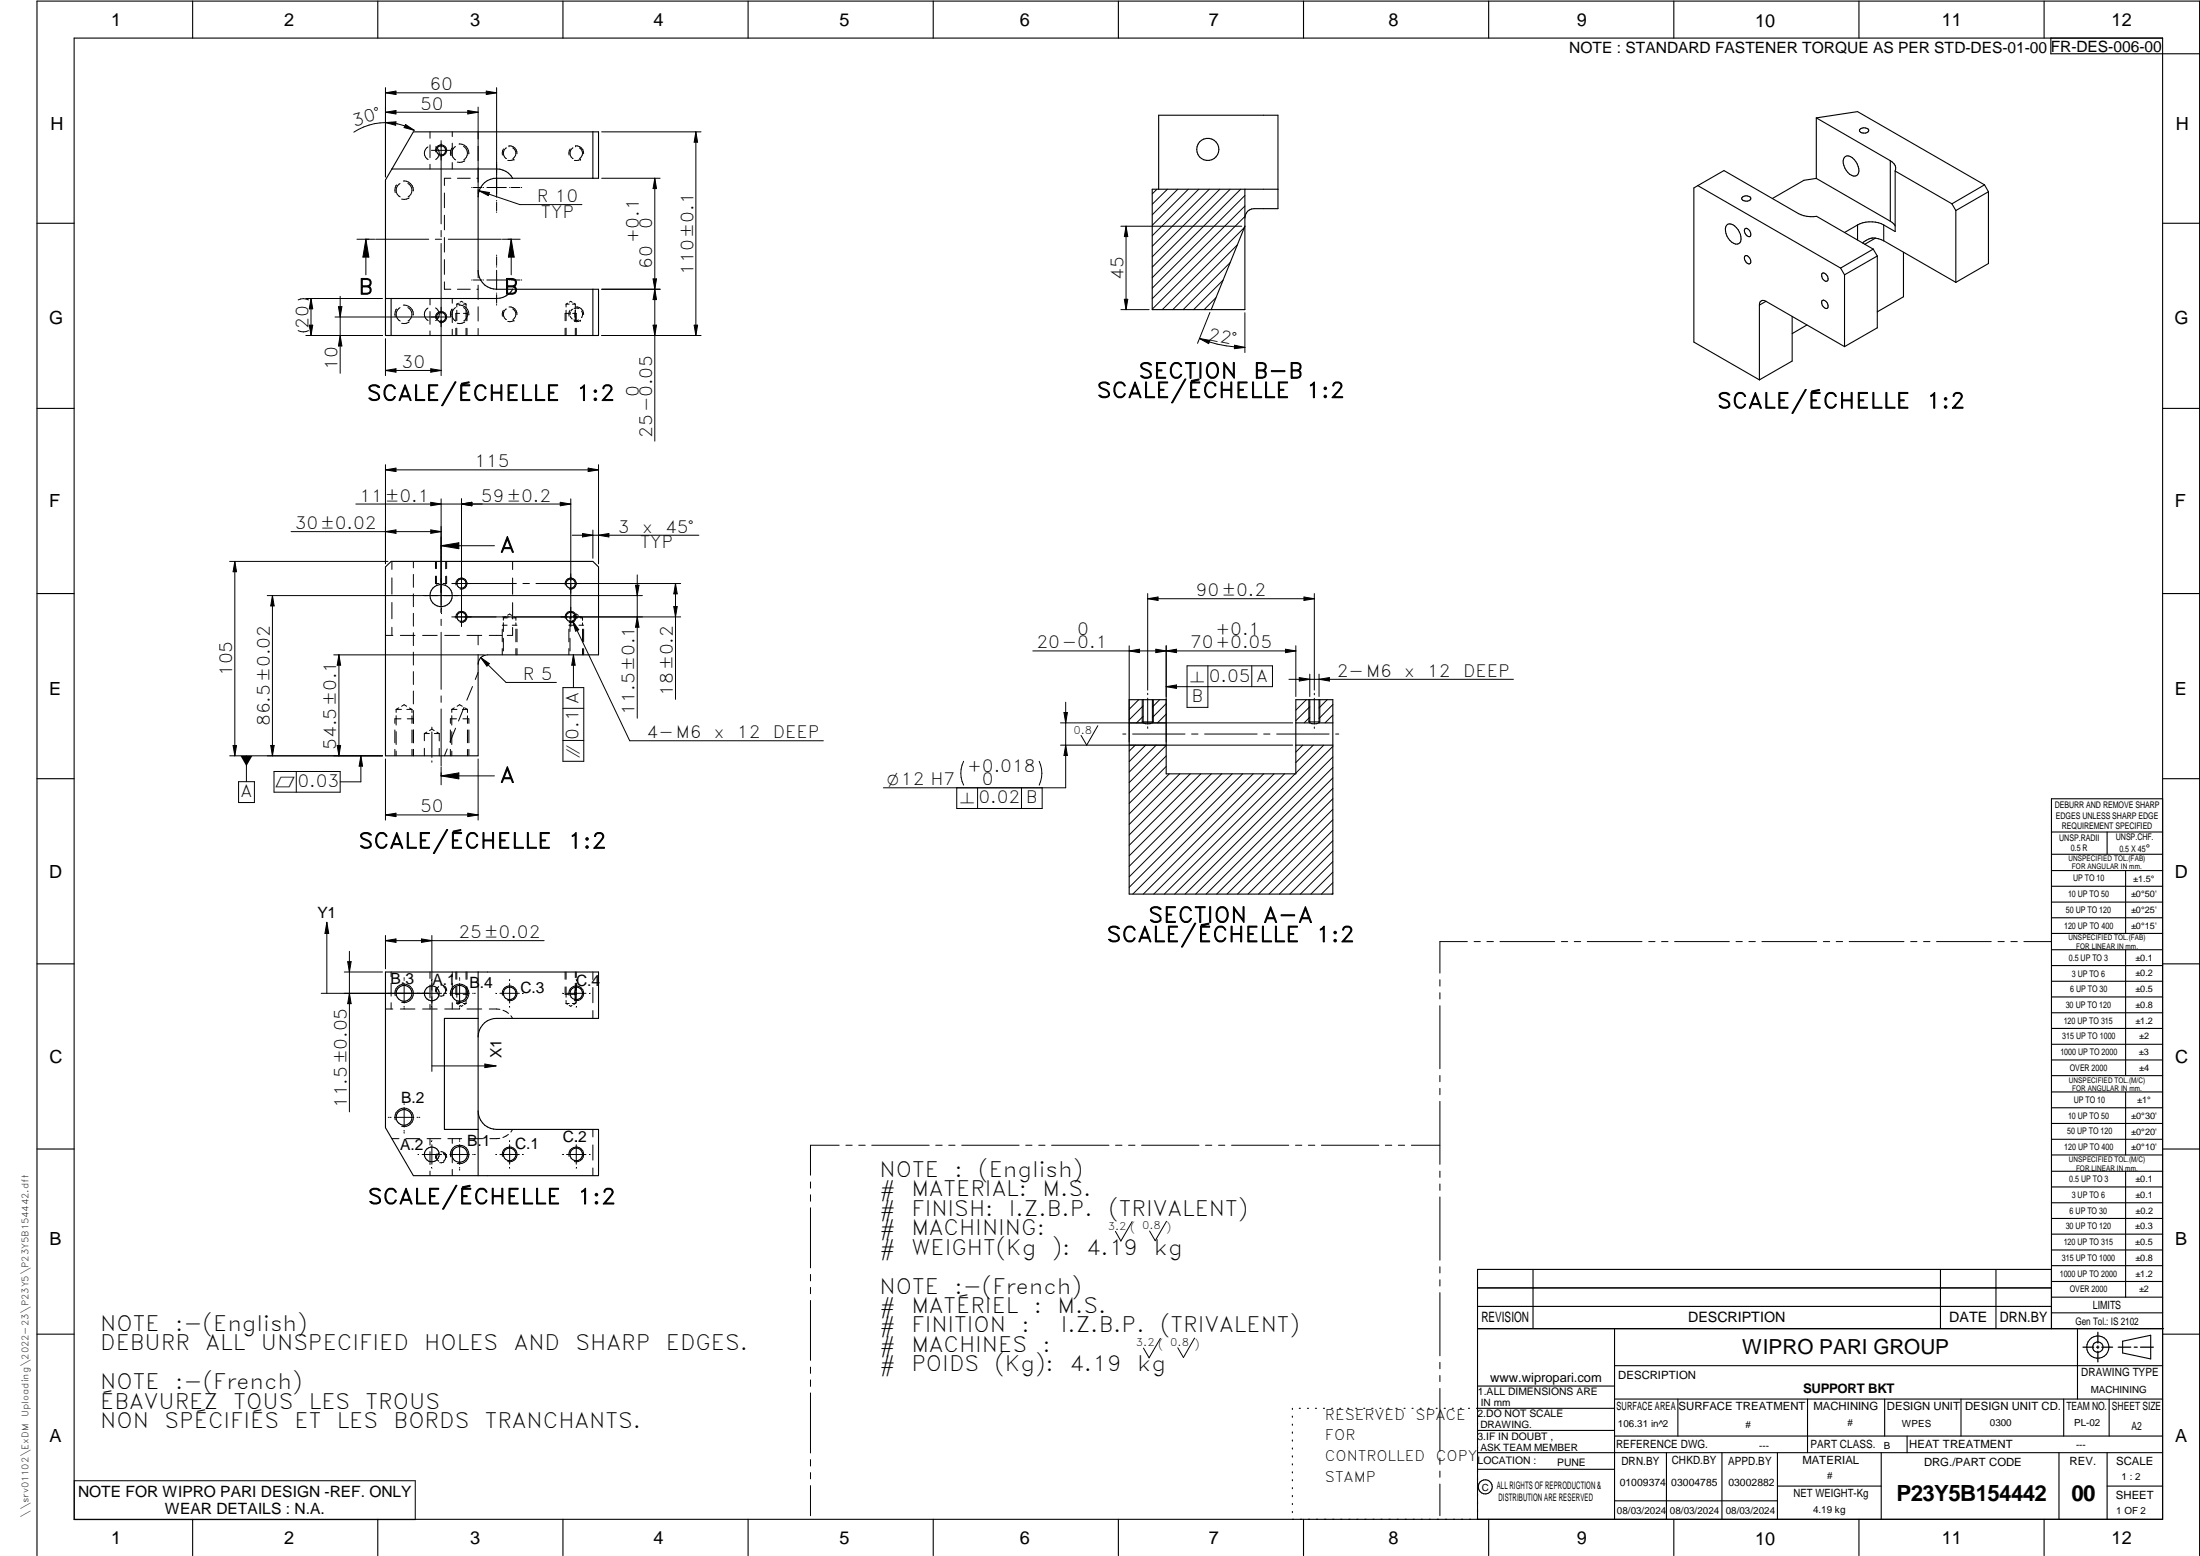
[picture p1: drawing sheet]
<svg xmlns="http://www.w3.org/2000/svg" width="594mm" height="420mm" viewBox="0 0 594 420" stroke-linecap="round" stroke-linejoin="round" font-family="sans-serif">
<g fill="none" stroke="#000" stroke-width=".3">
<path d="M20 10.3h564v400h-564zM52 .3v10M102 .3v10M152 .3v10M202 .3v10M252 .3v10M302 .3v10M352 .3v10M402 .3v10M452 .3v10M502 .3v10M552 .3v10"/>
<path d="M553.8 10.3v4.2h40.3M111.6 35.6h50v12.5h-27.5a4.9 4.9 0 0 0-5 5v20a5 5 0 0 0 5 5h27.5v12.5h-57.5v-42zM160.1 35.6v12.5M490.5 31.8l19.9 11.6M490.5 31.8v16.4M490.5 31.8l11.1-1.7 34.3 19.8M502.2 35l.2-.2a1.66 1.66 0 0 1 2.2 .3 1.35 1.35 0 0 1-1.2 .9 1.35 1.35 0 0 1-1.3-.8zM105.8 45.6h28.3a4.8 4.8 0 0 1 4.3 2.5M312.9 51.1v-20h32.2v25.2h-6.4a2.46 2.46 0 0 0-2.5 2.5M336.2 51.1v32.5h-25.1v-32.5h34M458.5 50.1l-1.1 .7v41.6l17.7 10.2M458.5 50.1l7-4 20.2 11.6 2.2 .7h2.7l15.2 8.9"/>
<path d="M458.5 50.1l38.5 22.3M470.4 53.3a1.6 1.6 0 0 1 2.4 .2 1.32 1.32 0 0 1-1.2 .9 1.32 1.32 0 0 1-1.3-.8zM490.5 48.2l19.9 11.5M490.5 48.2l-3.4 .5-8.5 4.9M498 42.5a1.75 1.75 0 0 1 2.7 .6 3.1 3.1 0 0 1 .6 4.3 2.75 2.75 0 0 1-3.1-2 3 3 0 0 1-.2-2.9zM510.4 43.4v16.3M510.4 43.4a2.18 2.18 0 0 1 1.4 2.8M510.4 59.7l1.4 1.3M511.8 46.2v16.3l-3.1-1.8M511.8 46.2l15.3 8.8M527.1 55l1 1.9M528.1 56.9v19.3"/>
<path d="M535.9 49.9l1 1.9M535.9 49.9l-8.8 5.1M536.9 51.8v19.4l-8.8 5M536.9 51.8l-8.8 5.1M10 60.3h10M138.4 78.1a5 5 0 0 1-4.3 2.5h-30M160.1 78.1v12.5M336.2 61.1l-9.1 22.5M466.5 60.6a3.2 3.2 0 0 1 3.5 2.7 2.22 2.22 0 0 1-.5 2.5 2.75 2.75 0 0 1-3.2-2l-.2-.7a2.3 2.3 0 0 1 .4-2.5zM471.1 61.9l.2-.2a1.37 1.37 0 0 1 1.3 .8 1.37 1.37 0 0 1-.2 1.4 1.64 1.64 0 0 1-1.3-2zM471.3 69a1.51 1.51 0 0 1 1.3 2.1 1.28 1.28 0 0 1-1.6-1.5zM491.9 74l.3-.3a1.51 1.51 0 0 1 1.3 2.1 1.28 1.28 0 0 1-1.6-1.5z"/>
<path d="M497 72.4l1.1 1.8M498.1 74.2v19.4M501.6 60.7l-3.5 2.1M501.6 60.7v4.1M505.8 67.3l-8.8 5.1M505.8 67.3l1.1 1.8M506.4 64.3l-2.9 1.7M506.4 64.3l2.3 .7M506.4 64.3l-1.7 .2-1.7 1.1M506.9 69.1v19.4l-8.8 5.1M506.9 69.1l-8.8 5.1M508.7 60.7a7.7 7.7 0 0 0-7.1 0"/>
<path d="M508.7 65l19.4 11.2M508.7 60.7v4.3M514 68.1v12l-7.1 4.1M584 60.3h10M105.6 80.6v10M475.1 82.4v20.2M476.9 81.4a1.08 1.08 0 0 0-1.3-.2 1.08 1.08 0 0 0-.5 1.2M476.9 81.4l21.2 12.2M476.9 81.4l-1.8 1M483.9 85.4v12.1l-8.8 5.1M487.9 87.8l-4 2.3M491.9 81.3l.3-.2a1.48 1.48 0 0 1 1.3 2.1 1.45 1.45 0 0 1-1.6-1.9z"/>
<path d="M10 110.3h10M584 110.3h10M104.1 153.1l1.5-1.5h54.5l1.5 1.5v23.7h-30a2.46 2.46 0 0 0-2.5 2.5v24.8h-25zM10 160.3h10M584 160.3h10M304.9 195.2h3.8M304.9 188.9h10v20.1h35v-20.1h10v52.5h-55zM308.4 194.9h3M308.7 195.2a3.2 3.2 0 0 0 2.5 0M308.7 188.9v6.3M311.2 195.2h3.7M311.2 188.9v6.3"/>
<path d="M349.9 195.2h3.8M353.4 194.9h3M353.7 188.9v6.3M353.7 195.2a3.2 3.2 0 0 0 2.5 0M356.2 188.9v6.3M356.2 195.2h3.7M10 210.3h10M304.9 201.2h10M349.9 201.2h10M584 215.7h-30v143.1M584 210.3h10M554 224.7h30"/>
<path d="M554 230.7h30M554 235.1h30M554 239.3h30M569 224.7v6M574 235.1v17M554 243.6h30M554 247.8h30M554 252.1h30M554 256.5h30M574 256.5v33.9M10 260.3h10M129.1 280a5 5 0 0 1 5-5h27.5v-12.5h-57.5v42l7.5 13h50v-12.5h-27.5a4.9 4.9 0 0 1-5-5"/>
<path d="M129.1 262.5v55M129.1 275h-9.1v30h9.1M155.3 266.5v3.4M554 260.7h30M554 265h30M554 269.2h30M554 273.5h30M554 277.7h30M584 260.3h10M554 282h30M554 286.2h30M554 290.4h30"/>
<path d="M554 294.9h30M554 299.1h30M574 294.9v17M10 310.3h10M554 303.4h30M554 307.6h30M554 311.9h30M554 316.3h30M574 316.3v34M584 310.3h10M554 320.5h30M554 324.8h30"/>
<path d="M554 329h30M554 333.2h30M554 337.5h30M399 358.8h185.2M399 352.8h155M399 347.8h155M414 342.8v16M436 358.8v51.5M524 342.8v16M539 342.8v16M554 341.8h30M554 346h30"/>
<path d="M554 350.3h30M554 354.5h30M554 342.8h-155v67.5M561 358.8v19M10 360.3h10M399 374.3h37M436 377.8h148M453.1 377.8v10M488.1 377.8v14.5M508.9 377.8v10M529.5 377.8v10M557.3 377.8v10"/>
<path d="M569.5 377.8v10M573.2 362.2l7.6-1.6v6.3l-7.6-1.6zM584 368.8h-148M584 360.3h10M349 380.3v.3M349 382.4v.3M349 384.6v.3M349 386.7v.3M349 388.8v.3M349 391v.3M349 393.1v.3M349 395.3v.3"/>
<path d="M349 397.4v.3M349 399.5v.3M350.9 380.3h.2M353.1 380.3h.2M355.2 380.3h.3M357.4 380.3h.3M359.6 380.3h.3M361.7 380.3h.3M363.9 380.3h.3M366.1 380.3h.3M368.3 380.3h.2M370.4 380.3h.3"/>
<path d="M372.6 380.3h.3M374.8 380.3h.3M376.9 380.3h.4M379.1 380.3h.3M381.3 380.3h.3M383.4 380.3h.4M385.6 380.3h.3M387.8 380.3h.3M390 380.3h.3M392.2 380.3h.3M394.3 380.3h.3M396.5 380.3h.3"/>
<path d="M398.7 380.3h37.3M399 396.7h37M399 392.3h185M399 386.2h37M436 387.8h148M450 392.3v18M465 392.3v18M480 392.3v18M508 392.3v18M515 387.8v4.5M556 392.3v18M569 392.3v18"/>
<path d="M52 410.3v9.7M102 410.3v9.7M152 410.3v9.7M202 410.3v9.7M252 410.3v9.7M302 410.3v9.7M349 401.7v.3M349 403.8v.4M349 406v.3M349 408.1v.3M352 410.3v9.7M402 410.3v9.7"/>
<path d="M436 405.3h44M452 410.3v9.7M480 401.3h28M502 410.3v9.7M552 410.3v9.7M569 401.3h15M10 420v-419.7h584v419.7"/>
<circle cx="119.1" cy="40.6" r="1.25"/>
<circle cx="326.1" cy="40.3" r="2.99"/>
<circle cx="119.1" cy="85.6" r="1.25"/>
<circle cx="124.6" cy="157.6" r="1.26"/>
<circle cx="154.1" cy="157.6" r="1.25"/>
<circle cx="119.1" cy="160.8" r="2.99"/>
<circle cx="124.6" cy="166.6" r="1.25"/>
<circle cx="154.1" cy="166.6" r="1.25"/>
<circle cx="109.1" cy="268.2" r="2.13"/>
<circle cx="116.6" cy="268.2" r="2"/>
<circle cx="124.1" cy="268.2" r="2.13"/>
<circle cx="137.6" cy="268.2" r="1.7"/>
<circle cx="155.6" cy="268.2" r="1.69"/>
<circle cx="109.1" cy="301.7" r="2.13"/>
<circle cx="116.6" cy="311.7" r="2"/>
<circle cx="124.1" cy="311.7" r="2.12"/>
<circle cx="137.6" cy="311.7" r="1.71"/>
<circle cx="155.6" cy="311.7" r="1.7"/>
<circle cx="566.5" cy="363.7" r="1.39"/>
<circle cx="566.5" cy="363.8" r="3"/>
<circle cx="401.1" cy="401.5" r="1.9"/>
</g>
<g fill="none" stroke="#000" stroke-width=".27">
<path d="M104.1 33.1l2.8-.2-.1 .9zM104.1 33.1a15.3 15.3 0 0 1 7.7 2.1M104.1 23.7v24.1M104.1 33.1a16 16 0 0 0-8.6 2.6M104.1 30.3h25M104.1 25.1h30M104.1 25.1l2.8-.5v.9zM104.1 30.3l2.8-.5v1zM109.5 33.6l2.3 1.6-2.7-.7zM115.6 39.7a1.98 1.98 0 0 0 0 3.4M116.1 35.6v1.7M116.1 39.1v3.5"/>
<path d="M117.6 39.7a1.94 1.94 0 0 1 0 3.4M119.1 38v22.5M122.1 40a2.31 2.31 0 0 0-.4 2M122.1 35.6v1.3M122.1 38.7v3.4M123 39.6a2.08 2.08 0 0 0 .1 3.6M123.9 38.9a2.37 2.37 0 0 1 2.7 2.7M125.2 39.5a2.12 2.12 0 0 1 0 3.7M126.3 29.8l2.8 .5-2.8 .5zM129.1 28.9v24.2M131.3 24.6l2.8 .5-2.8 .4zM134.1 23.7v29.6"/>
<path d="M136.7 39.9a1.71 1.71 0 0 0 .1 2.9M137.4 39.4a2.04 2.04 0 0 1 2.2 2.1M137.4 39.4h.1M138.5 39.9a1.67 1.67 0 0 1 0 2.9M154.7 39.9a1.71 1.71 0 0 0 .1 2.9M155.4 39.4a2.04 2.04 0 0 1 2.2 2.1M155.4 39.4h.1M156.5 39.9a1.67 1.67 0 0 1 0 2.9M162.5 35.6h26.8M187.9 35.6l.5 2.8h-1zM187.9 35.6v55M107.1 50a2.36 2.36 0 0 0-.4 2"/>
<path d="M108 49.6a2.04 2.04 0 0 0 .1 3.6M108.9 48.9a2.48 2.48 0 0 1 2.7 2.7M110.1 49.5a2.07 2.07 0 0 1 .1 3.7M110.5 53.4a2.42 2.42 0 0 1-2 .4M116.1 44.4v1.2M116.5 40.6h5.2M117.7 41a1.51 1.51 0 0 1 1.3-1.9 1.51 1.51 0 0 1 1.6 1.7 1.51 1.51 0 0 1-1.9 1.3M120 52.1v4M120 58.1v4M121.7 48.1h-1.7v2M122.1 43.9v1.7M123.5 48.1h3.5"/>
<path d="M125.5 43.4a2.54 2.54 0 0 1-2 .4M127.4 50.6h.1M127.8 50.6h2.4M128.8 48.1h.3M129.4 51.5l11 3.7h16.7M129.4 51.5l2.8 .5-.3 .8zM130.5 50.6h.1M131.5 50.6h5.2M134.1 54.1v.1M134.1 54.6v2.3M134.1 57.2v.2M136 40.2l-.3 .5v1.2"/>
<path d="M137.6 50.6h.1M138 50.6h2.4M138.8 43l-.5 .3h-1.2M138.8 43h.1M140.7 50.6h.2M154 40.2l-.3 .5v1.2M156.8 43l-.6 .3h-1.1M156.8 43h.1M162.5 48.1h15.8M176.8 48.1l.5 2.8h-.9zM176.8 48.1v71M312.4 51.1l-1.3 1.3"/>
<path d="M315.2 51.1l-4.1 4.1M318 51.1l-6.9 6.9M320.9 51.1l-9.8 9.7M323.7 51.1l-12.6 12.6M326.6 51.1l-15.5 15.4M329.4 51.1l-18.3 18.2M332.2 51.1l-21.1 21M335 51.1l-23.9 23.9M336.2 52.8l-25.1 25M336.2 55.6l-25.1 25M336.2 58.5l-25.1 25M96.4 64.6h4.8"/>
<path d="M98.8 64.6l.8 4.8h-1.6zM98.8 64.6v9.6M101.4 64.6h14.4M117.6 64.6h1.6M119.1 62.2v1.8M119.1 65.7v35.7M120 76.1v2h1.7M120 64.1v4M120 70.1v4M121.1 64.6h14.3M123.5 78.1h3.5M127.4 75.6h.1"/>
<path d="M127.8 75.6h2.4M128.8 78.1h.3M129.1 73.1v1.9M129.1 77v3.9M130.5 75.6h.1M131.5 75.6h5.2M134.1 68.9v.1M134.1 69.3v2.4M134.1 72v.1M134.1 73v5.2M134.1 79.1v.1M134.1 79.5v2.4"/>
<path d="M135.7 64.6h4.8M137.6 75.6h.1M138 75.6h2.4M138 64.6l.8 4.8h-1.5zM138 64.6v9.6M140.7 75.6h.2M162.5 78.1h15.8M176.4 75.3h.9l-.9 5.6h.9zM302.7 61.1h32.6M304.1 61.1l.4 2.8h-.9zM304.1 61.1v22.5M330.3 75.6l-8 8"/>
<path d="M332.2 70.9l-12.7 12.7M334.1 66.2l-17.4 17.4M336 61.4l-22.1 22.2M82.6 90.6h20.7M82.6 80.6h20.7M83.3 89.3a3.1 3.1 0 0 1-2.8 0M83.3 81a3.1 3.1 0 0 0-2.8 0M83.5 87.8h.9l-.4 2.8zM84 80.6l.4 2.8h-.9zM84 80.6v10M90.5 85.6h31.2M91.4 82.8h.9l-.4 2.8z"/>
<path d="M91.9 90.6l.4 2.8h-.9zM91.9 80v20.8M104.1 91.4v10M107.1 83.4a2.36 2.36 0 0 0-.4 2.1M108 83.1a2.07 2.07 0 0 0 .1 3.6M108.9 82.4a2.49 2.49 0 0 1 2.7 2.7M110.1 83.1a2.04 2.04 0 0 1 .1 3.6M110.5 86.9a2.21 2.21 0 0 1-2 .4M115.6 83.2a1.94 1.94 0 0 0 0 3.4M116.1 80.6v1.7M116.1 84.1v3.5M116.1 89.4v1.2"/>
<path d="M116.3 99.6l2.8 .4-2.8 .5zM117.6 83.1a1.98 1.98 0 0 1 0 3.5M117.7 86a1.51 1.51 0 0 1 1.3-1.9 1.51 1.51 0 0 1 1.6 1.7 1.51 1.51 0 0 1-1.9 1.3M122.1 83.4a2.36 2.36 0 0 0-.4 2.1M122.1 80.6v1.3M122.1 83.7v3.4M122.1 88.9v1.7M123 83.1a2.12 2.12 0 0 0 .1 3.6M123.1 88.6v2M123.4 82.1v.8M123.4 83.8v2.8M123.4 88.6v2"/>
<path d="M123.4 82.1h.8M123.8 81.9l-.4 .2M123.9 82.4a2.43 2.43 0 0 1 2.7 2.7M124.1 84.6h-1v2M124.2 81.6l.4-.2 .4 .2M125.1 82.1h.8M125.1 84.6h1v2M125.2 83.1a2.08 2.08 0 0 1 0 3.6M125.5 81.9l.4 .2M125.5 86.9a2.31 2.31 0 0 1-2 .4M125.9 82.1v.8M125.9 83.8v2.8"/>
<path d="M125.9 88.6v2M126.1 88.6v2M129.1 82.8v3.9M129.1 88.7v1.9M134.1 82.2v.2M135.9 83.8l-.2 .4v1.2M136.7 83.4a1.67 1.67 0 0 0 .1 2.9M137.4 82.9a1.97 1.97 0 0 1 2.2 2.1M138.5 83.4a1.71 1.71 0 0 1 0 2.9M138.8 86.5l-.5 .3h-1.2M138.8 86.5h.1M152.6 88.6v2"/>
<path d="M152.9 82.1v.8M152.9 83.8v2.8M152.9 88.6v2M152.9 82.1h.8M153.3 81.9l-.4 .2M153.6 84.6h-1v2M153.7 81.6l.4-.2 .4 .2M153.9 83.8l-.2 .4v1.2M154 85.5l.5 .6M154 84.3l-.1 .7M154.6 82.1h.8M154.6 84.6h1v2"/>
<path d="M154.7 83.5l-.5 .4M154.9 86.4l.4 .1M155 81.9l.4 .2M155.2 84.9h.1M155.3 85.3v.2M155.3 84.4l-.1 .5M155.3 83.2l1 .1M155.3 85.6l.1 .3M155.3 83.2l.1 .2M155.3 83.2l-.3 .1M155.4 82.1v.8M155.4 88.6v2"/>
<path d="M155.4 86.3h.1M155.4 83.7v2.9M155.4 86.3l-.1 .2M155.4 83.9l-.1 .3M155.4 82.9a1.97 1.97 0 0 1 2.2 2.1M155.6 88.6v2M156.2 86.4l-.9 .1M156.8 86.5l-.6 .3h-1.1M156.8 86.5h.1M157 84a1.47 1.47 0 0 1 0 1.8M162.5 90.6h26.8M176.4 87.8h.9l-.5 2.8z"/>
<path d="M187.4 87.8h1l-.5 2.8zM302.7 83.6h7.6M303.6 80.8h.9l-.4 2.8zM323.9 91.4a33.1 33.1 0 0 0 12.3 2.4M323.9 91.4l2.8 .5-.3 .9zM326.7 84.4l-3.3 8.3M328.3 80.4l-3.1 3.2M333.4 93.2l2.8 .6-2.9 .3zM336.2 84.5v10.7M104.1 100l2.8-.4v.9zM104.1 100h15M96.1 136.1h58"/>
<path d="M104.1 125.5v26.7M104.1 126.9l2.8-.5v.9zM104.1 126.9h57.5M116.3 135.6l2.8 .5-2.8 .5zM119.1 134.7v30.7M124.6 134.7v34.5M124.6 136.1l2.8-.5v1zM151.3 135.6l2.8 .5-2.8 .5zM154.1 134.7v34.5M158.8 126.4l2.8 .5-2.8 .4zM161.6 125.5v26.7M62 151.6h42.8"/>
<path d="M63.4 151.6v52.5M63.4 151.6l.5 2.8h-1zM78.6 143.6h40.5M104.1 143.6l2.8-.5v.9zM105.8 151.6v2.2M105.8 156v4.4M111.6 151.6v1.7M111.6 155.1v3.5M116.3 143.1l2.8 .5-2.8 .4zM117.6 151.6v1.9M117.6 155.6v2h1M117.8 151.6v1.9"/>
<path d="M117.8 155.6v2.1M117.8 157.9v.2M119.1 147.4h14.4M119.1 147.4l4.8-.8v1.6zM120.3 151.6v2M120.3 155.6v2.1M120.3 157.9v.2M120.6 151.6v1.9M120.6 155.6v2h-1M122 157.6h17.4M123.1 158a1.52 1.52 0 0 1 1.3-1.9 1.52 1.52 0 0 1 1.7 1.6 1.52 1.52 0 0 1-1.9 1.3M138.4 151.6v2.2"/>
<path d="M138.4 156.1v4.4M141.2 157.6h1.8M144.7 157.6h39.1M152.6 158a1.52 1.52 0 0 1 1.4-1.9 1.52 1.52 0 0 1 1.6 1.6 1.52 1.52 0 0 1-1.9 1.3M154.5 144.5h34.2M157.3 144.1l2.8 .4-2.8 .5zM160.1 143.1v7.6M161.6 144.5l2.8-.4v.9zM171.6 158h.9l-.4 2.8zM172.1 155.2v38.7M182.4 157.6v31.2M182.4 157.6l.5 2.8h-1z"/>
<path d="M72.2 160.8h101.3M73.6 160.8l.4 2.8h-.9zM73.6 160.8v43.3M90.1 176.8h40.7M91.5 176.8v27.3M91.5 176.8l.5 2.8h-.9zM104.1 171.6h2M105.8 162.7v4.4M105.8 169.4v2.2M108.1 171.6h3.9M111.6 160.4v3.4M111.6 165.6v3.5"/>
<path d="M111.6 170.9v3.4M111.6 176.1v3.5M114.1 171.6h4M119.1 167.2v1.7M119.1 170.7v15.4M120.1 171.6h4M122 166.6h61.8M123.1 167a1.5 1.5 0 0 1 1.3-1.9 1.5 1.5 0 0 1 1.7 1.6 1.5 1.5 0 0 1-1.9 1.3M126.1 171.6h4M129.1 171.6v2.5M129.1 176.7v2.6M129.8 177.6l2.4 1.6-.7 .7z"/>
<path d="M129.8 177.6l6.8 6.7h13.6M135.5 171.6h-3.4M135.6 169.9v3.4M135.6 175.1v1.7M135.6 168.8h1.3M135.9 166.8h1.1M135.9 172.3v3.5M135.9 166.8v.7M135.9 168.1v2.4M136.5 166.5l-.6 .3M137.1 166.1l.5-.3 .6 .4M138.2 166.8h1.1"/>
<path d="M138.3 168.8h1.3M138.4 162.7v4.4M138.4 169.4v2.2h-1.4M138.8 166.5l.5 .3M139.3 169.9v3.4M139.3 175.1v1.7M139.3 166.8v.7M139.3 168.2v.6M139.6 169.9v3.4M139.6 175.1v1.7M152.6 167a1.51 1.51 0 0 1 1.4-1.9 1.51 1.51 0 0 1 1.6 1.6 1.51 1.51 0 0 1-1.9 1.3M153.6 169.9v3.4"/>
<path d="M153.6 175.1v1.7M153.6 168.8h1.3M153.9 167.8h.1M153.9 166.8h.4M153.9 166.8v.3M153.9 167.5v.6M153.9 172.3v3.5M153.9 168.5v2M154.3 166.6l-.4 .2M154.6 167.7l1.7 2.4-.9 .3zM154.6 167.7l15.4 32.3h52.3M154.8 176.8l.5 2.8h-.9z"/>
<path d="M154.8 166.8h1.2M154.8 176.8v8.9M155.2 166.1h.1M155.4 165.9l-.6 .4M155.5 165.9l.7 .3M156.3 168.8h1.3M156.7 166.8h.6M156.8 166.5l.5 .3M157.3 169.9v3.4M157.3 175.1v1.7M157.3 166.8v.7M157.3 168.2v.6"/>
<path d="M157.6 169.9v3.4M157.6 175.1v1.7M172.1 166.6l.4 2.8h-.9zM181.9 163.8h1l-.5 2.8zM278.9 175.8h71M304.9 175.8l2.8-.5v.9zM304.9 174.4v26M309.9 160.3v26.1M309.9 161.7h45M309.9 161.7l2.8-.5v.9zM312.1 175.3l5.6 .9v-.9l-5.6 .9zM314.9 174.4v26"/>
<path d="M326.2 179.8v11.2h-5.7v-11.2h23.1v5.6h-28.7M338 179.8v5.6M347.1 175.3l2.8 .5-2.8 .4zM349.9 174.4v13.7M352.1 161.2l2.8 .5-2.8 .4zM354.9 160.3v26.1M106.6 197.1v3.5M107 191.6h1.4M107 191.6v.8M107 193.3v2.5M107 197.6v3.4M107.7 191.1l-.7 .5"/>
<path d="M108.3 194.1h-1.7v1.2M108.5 190.7l.6-.4 .7 .4M109.8 191.6h1.4M110 194.1h1.6M110.6 191.2l.6 .4M111.2 191.6v.8M111.2 193.3v2M111.2 197.1v3.5M111.6 181.4v3.4M111.6 186.6v3.5M111.6 191.9v3.4M111.6 197.1v3.5"/>
<path d="M114.6 198.1h1.3M114.6 198.1v1.9M115.3 197.7l-.7 .4M116 197.3l.6-.4 .7 .4M116.6 196.3v.5M116.6 197.7v6.8M117.3 198.1h1.3M118 197.7l.6 .4M118.6 198.1v2M119.1 187.9v1.8M119.1 191.4v15.4M121.6 197.1v3.5"/>
<path d="M122 191.6h1.4M122 191.6v.8M122 193.3v2.5M122 197.6v3.4M122.7 191.1l-.7 .5M123 196.6l-1.5 3.7M123.3 194.1h-1.7v1.2M123.4 190.7l.7-.4 .7 .4M124.9 191.6h1.3M125 194.1h1.6v1.2M125.3 191l-1.5 3.7M125.6 191.2l.6 .4"/>
<path d="M126.2 191.6v.8M126.2 193.3v2M126.2 197.1v3.5M126.6 197.1v3.5M127.6 185.4l-1.5 3.7M129.1 181.6l-.8 1.9M152 185.7h5.6v19.9h-5.6zM152 199.9h5.6M152 191.3h5.6M286.4 195.2h62.7M287.3 192.4h.9l-.4 2.8zM287.8 189.6v23.1h-49.3"/>
<path d="M296.5 196l-3.1 5.2-1.5-2.6M303.2 198.2h.8M305.9 198.2h14.1M307.5 188.9l-2.6 2.6M308.4 188.9v6M308.7 190.6l-3.8 3.8M308.7 193.4l-1.8 1.8M309.9 187.2v.4M309.9 188.5v6.9M309.9 196.3v.4M311.4 188.9v6M313.1 188.9l-1.9 2"/>
<path d="M314.9 185.4l2.8-.4v.9zM314.9 190l-3.7 3.8M314.9 192.8l-2.4 2.4M321.8 198.2h1.7M325.3 198.2h14.2M341.2 198.2h1.7M344.8 198.2h14.1M348.1 183.4h60.6M350.9 183l2.8 .4-2.8 .5zM352.8 188.9l-2.9 2.9M353.4 188.9v6M353.7 182v6.1"/>
<path d="M353.7 193.7l-1.5 1.5M353.7 190.8l-3.8 3.8M354.9 187.2v.4M354.9 188.6v6.8M354.9 196.3v.4M356.2 183.4l2.8-.4v.9zM356.2 182v6.1M356.4 188.9v6M358.4 188.9l-2.2 2.3M359.9 193.1l-2.1 2.1M359.9 190.2l-3.7 3.8M360.7 198.2h.8"/>
<path d="M62 204.1h41.3M62.9 201.3h1l-.5 2.8zM64.4 211.1h4.3v5.6h-4.3zM66.5 204.1v7M73.1 201.3h.9l-.4 2.8zM74 208.3h17.9v5.6h-17.9zM80 208.3v5.6M91.1 201.3h.9l-.5 2.8zM97.4 204.1l.5 2.8h-.9zM97.4 204.1v7h-5.5M104.1 204.9v16.5M106.6 202.4v1.7"/>
<path d="M107 202.8v1.3M111.2 202.4v1.7M111.6 202.4v1.7M114.6 202.1v2M116.6 205.4v.4M118.6 202.1v2M119.1 209.5l4.8-.8v1.6zM119.1 207.1v4.8M119.1 209.5h14.4M120.8 202.2l-.8 1.9M121.6 202.4v1.7M122 202.8v1.3"/>
<path d="M126.2 202.4v1.7M126.3 219.6l2.8 .4-2.8 .5zM126.6 202.4v1.7M129.1 204.9v16.5M260.2 205.6a7.2 7.2 0 0 0 0 6.4M264 212.7v5.6M275.8 212.7v5.6M280.6 205.6a7.6 7.6 0 0 1 0 6.4M281.4 212.7v5.6h-23v-5.6M286.4 201.2h62.7M287.8 201.2l.4 2.8h-.9zM306.6 201.2l-1.7 1.6"/>
<path d="M309.4 201.2l-4.5 4.5M312.2 201.2l-7.3 7.3M314.9 201.3l-10 10M314.9 204.1l-10 10M314.9 207l-10 10M315.8 209l-10.9 10.8M318.6 209l-13.7 13.6M321.4 209l-16.5 16.5M324.3 209l-19.4 19.3M327.1 209l-22.2 22.1M329.9 209l-25 24.9M332.7 209l-27.8 27.8"/>
<path d="M335.6 209l-30.7 30.6M338.4 209l-32.5 32.4M341.2 209l-32.5 32.4M344 209l-32.4 32.4M346.9 209l-32.5 32.4M349.7 209l-32.5 32.4M351.8 201.2l-1.9 1.9M354.6 201.2l-4.7 4.7M357.5 201.2l-7.6 7.5M359.9 218.5l-22.9 22.9M359.9 215.7l-25.7 25.7M359.9 212.9l-28.6 28.5"/>
<path d="M359.9 210.1l-31.4 31.3M359.9 207.2l-34.2 34.2M359.9 204.4l-37 37M359.9 201.5l-39.9 39.9M104.1 220l2.8-.4v.9zM104.1 220h25M359.9 238.3l-3.1 3.1M359.9 235.5l-5.9 5.9M359.9 232.7l-8.8 8.7M359.9 229.8l-11.6 11.6M359.9 227l-14.4 14.4M359.9 224.2l-17.2 17.2"/>
<path d="M359.9 221.4l-20.1 20M88.3 249l.5 3.1h-1zM88.3 249v19.2M93.9 259.7h.9l-.4 2.8zM94.4 256.9v43.3M104.1 252.6v9M104.1 254h42.8M104.1 254l2.8-.5v1zM113.8 253.5l2.8 .5-2.8 .5zM116.6 252.6v36.7M359.9 241.2l-.2 .2M396.2 254.3h-7.4v8.5"/>
<path d="M398.1 254.3h1.6M401.5 254.3h1.8M405 254.3h14.8M421.6 254.3h1.7M425.1 254.3h1.7M428.6 254.3h14.8M445.2 254.3h1.7M448.7 254.3h1.7M452.2 254.3h14.8M468.8 254.3h1.7M472.3 254.3h1.7M475.8 254.3h14.8"/>
<path d="M492.4 254.3h1.7M495.8 254.3h1.8M499.4 254.3h14.7M516 254.3h1.6M519.4 254.3h1.8M522.9 254.3h14.8M539.5 254.3h1.7M543 254.3h1.7M546.5 254.3h7.4M93 262.5h10.3M94.4 268.2l.4 2.8h-.9zM104.1 272.5h2"/>
<path d="M105.6 262.5v1.2M105.6 265.5v3.5M105.6 270.8v1.7M106.7 268.9a2.49 2.49 0 0 1 2.2-3.1 2.49 2.49 0 0 1 2.7 2.7 2.49 2.49 0 0 1-3.1 2.1M108.1 272.5h3.9M109.1 264v.2M109.1 264.5v.2M109.1 265.6v5.2M109.1 271.7v.2M109.1 272.2v.3M114.1 272.5h4M116.1 262.5v1.7"/>
<path d="M116.1 266v3.5M116.1 271.2v1.3M117.9 266.6l-.3 .8 .1 .5M118.4 266.4a1.24 1.24 0 0 0 .1 2.2M119 266a1.46 1.46 0 0 1 1.6 1.6M119.2 268.2h-32.5M119.7 266.4a1.22 1.22 0 0 1 .1 2.1M119.8 268.2h.3M119.9 268.7l-1.2 .2M120.6 268.2h-.3M121.5 268.2h5.2M121.7 268.9a2.5 2.5 0 0 1 2.2-3.2 2.5 2.5 0 0 1 2.7 2.7 2.5 2.5 0 0 1-3.1 2.2"/>
<path d="M122.1 262.5v1.2M122.1 265.5v3.5M122.1 270.8v1.7M123.1 262.5v1.9M123.1 266.5v2h1M123.4 271h.8M123.4 262.5v1.9M123.4 266.5v2.8M123.4 271l.3 .2M123.4 270.1v.9M124.1 272.2v.3h-4M124.1 271.7v.2"/>
<path d="M124.1 264v.2M124.1 264.5v.2M124.1 265.6v5.2M125 271.5l-.4 .2-.4-.2M125.1 271h.8M125.9 262.5v2M125.9 266.5v2.8M125.9 271l-.5 .2M125.9 270.2v.8M126.1 272.5h4M126.1 262.5v1.9M126.1 266.5v2h-1"/>
<path d="M127.6 268.2h.2M128.1 268.2h.2M132.1 272.5h2.9M133.9 268.2h.1M135 268.2h5.2M135.7 268.7a2 2 0 0 1 1.7-2.5 2 2 0 0 1 2.2 2.2 2 2 0 0 1-2.5 1.8M135.8 272.8l1.5 .8M137.6 265.6v5.2M137.6 264.5h.1M137.6 271.9v.1M138 274.3l.4 .7M141.3 268.2h.1"/>
<path d="M151.8 268.2h.1M152.6 262.5v1.9M152.6 266.5v2h1M152.9 271h.8M152.9 262.5v1.9M152.9 266.5v2.8M152.9 271l.3 .2M152.9 270.1v.9M153 268.2h5.2M153.7 268.7a2 2 0 0 1 1.7-2.5 2 2 0 0 1 2.2 2.2 2 2 0 0 1-2.5 1.8M154.1 268.5h1.5M154.5 271.5l-.4 .2-.4-.2"/>
<path d="M154.6 271h.8M155.4 262.5v1.5M155.4 265.5v2M155.4 268v.8M155.4 269.2v.8M155.4 271l-.5 .2M155.4 270.5v.5M155.6 264.5h.1M155.6 271.9v.1M155.6 262.5v1.4M155.6 265.5v5.3M159.3 268.2h.1"/>
<path d="M160.1 262.5v2M160.1 266.7v4.1M160.1 272.9v2.1M388.8 264.5v1.8M388.8 268.1v1.6M388.8 271.6v17M109.1 297.5v.2M109.1 298v.2M109.1 299.1v5.2M116.6 287.8h17.3M130.9 287.3l3 .5-3 .5zM388.8 290.4v1.7"/>
<path d="M388.8 293.9v1.7M388.8 297.4v17M104.9 301.7h.2M105.4 301.7h.2M105.8 307.5h1.9M106.5 301.7h5.3M106.7 302.4a2.48 2.48 0 0 1 2.2-3.1 2.48 2.48 0 0 1 2.7 2.7 2.48 2.48 0 0 1-3.1 2.1M109.1 305.2v.2M109.1 305.7v.3M109.6 307.5h3.8M112.6 301.7h.2M112.9 311.7h.1"/>
<path d="M113.1 301.7h.3M114 311.7h5.2M115.3 307.5h3.7M116.1 307.5v1.7M116.1 311v3.5M116.1 316.2v1.3M116.6 308v.1M116.6 309.1v5.3M116.6 315.4v.1M117.9 311.6l-.3 .8 .1 .4M118.4 311.4a1.21 1.21 0 0 0 .1 2.1M119 311a1.46 1.46 0 0 1 1.6 1.6"/>
<path d="M119.7 311.4a1.22 1.22 0 0 1 .1 2.1M119.8 311.7h.3M119.9 313.7l-.7 .3-.5-.1M120.6 311.7h-.3M120.9 307.5h3.8M121.5 311.7h5.2M121.7 312.4a2.5 2.5 0 0 1 2.2-3.2 2.5 2.5 0 0 1 2.7 2.8 2.5 2.5 0 0 1-3.1 2.2M122.1 307.5v1.2M122.1 310.5v3.5M122.1 315.8v1.7M124.1 315.2v.2M124.1 315.7v.3"/>
<path d="M124.1 307.5v.2M124.1 308v.2M124.1 309.1v5.3M126.6 307.5h3.7M127.6 311.7h.2M128.1 311.7h.2M133.9 311.7h.1M135 307.4l-2.7 .1M135 311.7h5.2M135.7 312.3a2 2 0 0 1 1.7-2.6 2 2 0 0 1 2.2 2.2 2 2 0 0 1-2.5 1.7M137.3 306.3l-1.5 .9M137.6 309.1v5.3"/>
<path d="M137.6 308v.1M137.6 315.4v.1M138.4 305l-.4 .7M141.3 311.7h.1M151.8 311.7h.1M153 311.7h5.2M153.7 312.3a2 2 0 0 1 1.7-2.6 2 2 0 0 1 2.2 2.2 2 2 0 0 1-2.5 1.7M155.6 308v.1M155.6 309.1v5.3M155.6 315.4v.1M159.3 311.7h.1M160.1 305v2"/>
<path d="M160.1 309.2v4.1M160.1 315.4v2.1M218.9 319.2v1.6M226.6 309.2h-7.7v8.1M228.4 309.2h1.7M231.9 309.2h1.7M235.4 309.2h15.5M252.7 309.2h1.7M256.2 309.2h1.7M259.7 309.2h15.5M277 309.2h1.7M280.5 309.2h1.7"/>
<path d="M284 309.2h15.5M301.2 309.2h1.8M304.8 309.2h1.7M308.3 309.2h15.5M325.5 309.2h1.7M329.1 309.2h1.6M332.6 309.2h15.4M349.8 309.2h1.7M353.3 309.2h1.7M356.8 309.2h15.5M374.1 309.2h1.7M377.6 309.2h1.7"/>
<path d="M381.1 309.2h7.7M388.8 316.2v1.7M388.8 319.7v1.7M218.9 322.6v1.8M218.9 326.1v16.2M305.7 329.9l-3 5.2-1.5-2.6M315 329.8l-3.1 5.2-1.5-2.6M388.8 323.2v17.1M218.9 344.1v1.8M218.9 347.6v1.7M218.9 351.2v16.1M388.8 342.1v1.6"/>
<path d="M388.8 345.6v1.7M388.8 349v17.1M218.9 369.1v1.7M218.9 372.6v1.8M218.9 376.1v16.2M313.3 361.4l-3 5.2-1.5-2.6M322.6 361.3l-3 5.3-1.6-2.7M388.8 367.9v1.7M388.8 371.4v1.7M388.8 374.9v17M20.1 399.8h92v10.5h-92zM218.9 394.1v1.8"/>
<path d="M218.9 397.6v1.7M388.8 393.7v1.7M388.8 397.2v1.7M218.9 401.2v8.1M388.8 400.7v8.6"/>
</g>
<path d="M566.5 359.7v3M562.5 363.8h2.9M566.1 363.8h.7M566.5 363.4v.7M566.5 364.9v2.8M567.6 363.8h2.9M572 363.8h3.4M576.3 363.8h.8M578 363.8h3.5" fill="none" stroke="#000" stroke-width=".34"/>
<g fill="#000">
<path d="M104.1 33.1l2.8-.2-.1 .9zM104.1 30.3l2.8-.5v1zM104.1 25.1l2.8-.5v.9zM109.5 33.6l2.3 1.6-2.7-.7zM126.3 29.8l2.8 .5-2.8 .5zM131.3 24.6l2.8 .5-2.8 .4zM187.9 35.6l.5 2.8h-1zM129.4 51.5l2.8 .5-.3 .8zM176.8 48.1l.5 2.8h-.9zM98.8 64.6l.8 4.8h-1.6zM138 64.6l.8 4.8h-1.5zM176.4 75.3h.9l-.5 2.8z"/>
<path d="M304.1 61.1l.4 2.8h-.9zM83.5 87.8h.9l-.4 2.8zM84 80.6l.4 2.8h-.9zM91.4 82.8h.9l-.4 2.8zM91.9 90.6l.4 2.8h-.9zM176.8 78.1l.5 2.8h-.9zM176.4 87.8h.9l-.5 2.8zM187.4 87.8h1l-.5 2.8zM303.6 80.8h.9l-.4 2.8zM323.9 91.4l2.8 .5-.3 .9zM333.4 93.2l2.8 .6-2.9 .3zM104.1 100l2.8-.4v.9z"/>
<path d="M116.3 99.6l2.8 .4-2.8 .5zM104.1 126.9l2.8-.5v.9zM116.3 135.6l2.8 .5-2.8 .5zM124.6 136.1l2.8-.5v1zM151.3 135.6l2.8 .5-2.8 .5zM158.8 126.4l2.8 .5-2.8 .4zM63.4 151.6l.5 2.8h-1zM104.1 143.6l2.8-.5v.9zM116.3 143.1l2.8 .5-2.8 .4zM119.1 147.4l4.8-.8v1.6zM157.3 144.1l2.8 .4-2.8 .5zM161.6 144.5l2.8-.4v.9z"/>
<path d="M171.6 158h.9l-.4 2.8zM73.6 160.8l.4 2.8h-.9zM91.5 176.8l.5 2.8h-.9zM129.8 177.6l2.4 1.6-.7 .7zM154.8 176.8l.5 2.8h-.9zM154.6 167.7l1.7 2.4-.9 .3zM172.1 166.6l.4 2.8h-.9zM182.4 157.6l.5 2.8h-1zM181.9 163.8h1l-.5 2.8zM304.9 175.8l2.8-.5v.9zM312.1 175.3l2.8 .5-2.8 .4zM309.9 161.7l2.8-.5v.9z"/>
<path d="M314.9 175.8l2.8-.5v.9zM347.1 175.3l2.8 .5-2.8 .4zM352.1 161.2l2.8 .5-2.8 .4zM287.3 192.4h.9l-.4 2.8zM314.9 185.4l2.8-.4v.9zM350.9 183l2.8 .4-2.8 .5zM356.2 183.4l2.8-.4v.9zM62.9 201.3h1l-.5 2.8zM64.9 204.1h3.2l-1.6 2.8zM73.1 201.3h.9l-.4 2.8zM91.1 201.3h.9l-.5 2.8zM97.4 204.1l.5 2.8h-.9z"/>
<path d="M119.1 209.5l4.8-.8v1.6zM287.8 201.2l.4 2.8h-.9zM104.1 220l2.8-.4v.9zM126.3 219.6l2.8 .4-2.8 .5zM88.3 249l.5 3.1h-1zM93.9 259.7h.9l-.4 2.8zM104.1 254l2.8-.5v1zM113.8 253.5l2.8 .5-2.8 .5zM94.4 268.2l.4 2.8h-.9zM130.9 287.3l3 .5-3 .5z"/>
</g>
<g font-size="6">
<text x="512.1" y="405.2">P23Y5B154442</text>
<text x="559.4" y="405.2">00</text>
</g>
<g font-size="5.7">
<text x="96.8" y="79.5">B</text>
<text x="136" y="79.5">B</text>
<text x="296.2" y="107.4">SCALE/ÉCHELLE</text>
<text x="307.5" y="102.2">SECTION</text>
<text x="338.5" y="102.2">B-B</text>
<text x="352.7" y="107.4">1:2</text>
<text x="99.1" y="108.2">SCALE/ÉCHELLE</text>
<text x="155.6" y="108.2">1:2</text>
<text x="463.7" y="110.2">SCALE/ÉCHELLE</text>
<text x="520.2" y="110.2">1:2</text>
<text x="135" y="149.1">A</text>
<text x="135" y="211.3">A</text>
<text x="96.8" y="229.1">SCALE/ÉCHELLE</text>
<text x="153.3" y="229.1">1:2</text>
<text x="310.1" y="249.1">SECTION</text>
<text x="341.1" y="249.1">A-A</text>
<text x="298.8" y="254.3">SCALE/ÉCHELLE</text>
<text x="355.4" y="254.3">1:2</text>
<text x="237.5" y="317.8">NOTE</text>
<text x="257.7" y="317.8">:</text>
<text x="264.1" y="317.8">(English)</text>
<text x="237.5" y="323">#</text>
<text x="246.1" y="323">MATERIAL:</text>
<text x="281.5" y="323">M.S.</text>
<text x="99.3" y="325.1">SCALE/ÉCHELLE</text>
<text x="155.9" y="325.1">1:2</text>
<text x="237.5" y="328.3">#</text>
<text x="246.1" y="328.3">FINISH:</text>
<text x="272.4" y="328.3">I.Z.B.P.</text>
<text x="299.3" y="328.3">(TRIVALENT)</text>
<text x="237.5" y="333.5">#</text>
<text x="246.1" y="333.5">MACHINING:</text>
<text x="237.5" y="338.8">#</text>
<text x="246.1" y="338.8">WEIGHT(Kg</text>
<text x="284" y="338.8">):</text>
<text x="293.3" y="338.8">4.19</text>
<text x="311.6" y="338.8">kg</text>
<text x="237.5" y="349.3">NOTE</text>
<text x="257.7" y="349.3">:-(French)</text>
<text x="27.1" y="359.4">NOTE</text>
<text x="47.3" y="359.4">:-(English)</text>
<text x="237.5" y="354.5">#</text>
<text x="237.5" y="359.8">#</text>
<text x="246.1" y="359.8">FINITION</text>
<text x="246.1" y="354.5">MATÉRIEL</text>
<text x="275.8" y="359.8">:</text>
<text x="279.2" y="354.5">:</text>
<text x="285.6" y="354.5">M.S.</text>
<text x="286.4" y="359.8">I.Z.B.P.</text>
<text x="313.3" y="359.8">(TRIVALENT)</text>
<text x="27.1" y="364.6">DEBURR</text>
<text x="55.5" y="364.6">ALL</text>
<text x="70.4" y="364.6">UNSPECIFIED</text>
<text x="114.6" y="364.6">HOLES</text>
<text x="138.7" y="364.6">AND</text>
<text x="155.4" y="364.6">SHARP</text>
<text x="179.8" y="364.6">EDGES.</text>
<text x="237.5" y="365">#</text>
<text x="246.1" y="365">MACHINES</text>
<text x="281.5" y="365">:</text>
<text x="237.5" y="370.3">#</text>
<text x="246.1" y="370.3">POIDS</text>
<text x="268.5" y="370.3">(Kg):</text>
<text x="288.8" y="370.3">4.19</text>
<text x="307.1" y="370.3">kg</text>
<text x="27.1" y="375.1">NOTE</text>
<text x="47.3" y="375.1">:-(French)</text>
<text x="27.1" y="380.4">ÉBAVUREZ</text>
<text x="63.1" y="380.4">TOUS</text>
<text x="83.4" y="380.4">LES</text>
<text x="98.7" y="380.4">TROUS</text>
<text x="27.1" y="385.6">NON</text>
<text x="44.4" y="385.6">SPÉCIFIÉS</text>
<text x="79.5" y="385.6">ET</text>
<text x="90.9" y="385.6">LES</text>
<text x="106.3" y="385.6">BORDS</text>
<text x="130.9" y="385.6">TRANCHANTS.</text>
</g>
<text font-size="5.6" x="470.5" y="365.5">WIPRO PARI GROUP</text>
<g font-size="4.9">
<text x="30" y="6.9">1</text>
<text x="76.7" y="6.9">2</text>
<text x="127" y="6.9">3</text>
<text x="176.5" y="6.9">4</text>
<text x="226.7" y="6.9">5</text>
<text x="275.4" y="6.9">6</text>
<text x="326.4" y="6.9">7</text>
<text x="375" y="6.9">8</text>
<text x="425.8" y="6.9">9</text>
<text x="473.9" y="7.3">10</text>
<text x="524.3" y="6.9">11</text>
<text x="570.2" y="6.9">12</text>
<text x="13.6" y="35.1">H</text>
<text x="587.6" y="35.1">H</text>
<text x="13.2" y="87.5">G</text>
<text x="587.2" y="87.5">G</text>
<text x="13.2" y="137">F</text>
<text x="587.2" y="137">F</text>
<text x="13.2" y="187.6">E</text>
<text x="587.2" y="187.6">E</text>
<text x="13.2" y="237">D</text>
<text x="587.2" y="237">D</text>
<text x="13.4" y="287.1">C</text>
<text x="587.4" y="287.1">C</text>
<text x="13.4" y="336.2">B</text>
<text x="587.4" y="336.2">B</text>
<text x="13.4" y="389.3">A</text>
<text x="587.4" y="389.3">A</text>
<text x="30" y="416.9">1</text>
<text x="76.7" y="416.9">2</text>
<text x="127" y="416.9">3</text>
<text x="176.5" y="416.9">4</text>
<text x="226.7" y="416.9">5</text>
<text x="275.4" y="416.9">6</text>
<text x="326.4" y="416.9">7</text>
<text x="375" y="416.9">8</text>
<text x="425.8" y="416.9">9</text>
<text x="473.9" y="417.3">10</text>
<text x="524.3" y="416.9">11</text>
<text x="570.2" y="416.9">12</text>
</g>
<g font-size="4.6">
<text x="113.4" y="29.6">50</text>
<text x="115.9" y="24.3">60</text>
<text x="95.7" y="34.2" transform="rotate(-16 95.7 34.2)">30°</text>
<text x="145" y="54.5">R 10</text>
<text x="146.1" y="58.8">TYP</text>
<text x="172.5" y="65.7" transform="rotate(-90 172.5 65.7)">+0.1</text>
<text x="176.1" y="61.8" transform="rotate(-90 176.1 61.8)">0</text>
<text x="176.1" y="72.6" transform="rotate(-90 176.1 72.6)">60</text>
<text x="187.2" y="74.2" transform="rotate(-90 187.2 74.2)">110±0.1</text>
<text x="303.4" y="75.5" transform="rotate(-90 303.4 75.5)">45</text>
<text x="83.3" y="88.8" transform="rotate(-90 83.3 88.8)">20</text>
<text x="326" y="91.7" transform="rotate(11 326 91.7)">22°</text>
<text x="91.2" y="99.8" transform="rotate(-90 91.2 99.8)">10</text>
<text x="108.5" y="99.4">30</text>
<text x="172.5" y="107.1" transform="rotate(-90 172.5 107.1)">0</text>
<text x="176.1" y="118.2" transform="rotate(-90 176.1 118.2)">25-0.05</text>
<text x="128.1" y="126.2">115</text>
<text x="97.1" y="135.4">11±0.1</text>
<text x="129.9" y="135.4">59±0.2</text>
<text x="79.6" y="142.9">30±0.02</text>
<text x="166.9" y="143.8">3</text>
<text x="173.4" y="143.8">x</text>
<text x="179.6" y="143.8">45°</text>
<text x="172.8" y="148">TYP</text>
<text x="322.9" y="161">90±0.2</text>
<text x="290.9" y="171.4">0</text>
<text x="328.2" y="171.4">+0.1</text>
<text x="279.9" y="175">20-0.1</text>
<text x="321.3" y="175">70+0.05</text>
<text x="62.7" y="182.6" transform="rotate(-90 62.7 182.6)">105</text>
<text x="141.2" y="183.6">R 5</text>
<text x="326.4" y="184">0.05 A</text>
<text x="361" y="182.8">2-M6</text>
<text x="379.2" y="182.8">x</text>
<text x="385.4" y="182.8">12</text>
<text x="395.1" y="182.8">DEEP</text>
<text x="181.7" y="187.8" transform="rotate(-90 181.7 187.8)">18±0.2</text>
<text x="321.8" y="189.6">B</text>
<text x="72.8" y="196" transform="rotate(-90 72.8 196)">86.5±0.02</text>
<text x="171.4" y="193" transform="rotate(-90 171.4 193)">11.5±0.1</text>
<text x="90.8" y="202.4" transform="rotate(-90 90.8 202.4)">54.5±0.1</text>
<text x="156.2" y="199.7" transform="rotate(-90 156.2 199.7)">0.1 A</text>
<text x="174.6" y="199.3">4-M6</text>
<text x="192.8" y="199.3">x</text>
<text x="199" y="199.3">12</text>
<text x="208.7" y="199.3">DEEP</text>
<text x="261.2" y="208.4">+0.018</text>
<text x="65" y="215.3">A</text>
<text x="80.3" y="212.5">0.03</text>
<text x="265.2" y="212">0</text>
<text x="113.4" y="219.3">50</text>
<text x="264.2" y="216.9">0.02 B</text>
<text x="123.8" y="253.3">25±0.02</text>
<text x="93.6" y="299.3" transform="rotate(-90 93.6 299.3)">11.5±0.05</text>
</g>
<g font-size="4.3">
<text x="321.4" y="184">n</text>
<text x="156.2" y="204.6" transform="rotate(-90 156.2 204.6)">i</text>
<text x="74.3" y="212.5">r</text>
<text x="239.6" y="212">O12 H7</text>
<text x="259.2" y="216.9">n</text>
</g>
<g font-size="4.2">
<text x="423.7" y="14.3">NOTE : STANDARD FASTENER TORQUE AS PER STD-DES-01-00</text>
<text x="553.8" y="14">FR-DES-006-00</text>
<text x="85.7" y="248">Y1</text>
<text x="105.5" y="265.6">B.3</text>
<text x="116.7" y="265.9">A.1</text>
<text x="126.8" y="266.7">B.4</text>
<text x="140.5" y="268.2">C.3</text>
<text x="155.6" y="266.1">C.4</text>
<text x="135.4" y="285.7" transform="rotate(-90 135.4 285.7)">X1</text>
<text x="108.3" y="297.9">B.2</text>
<text x="108.1" y="310.5">A.2</text>
<text x="126.1" y="309.4">B.1</text>
<text x="139.1" y="310.2">C.1</text>
<text x="152" y="308.5">C.2</text>
<text x="21.1" y="404.3">NOTE FOR WIPRO PARI DESIGN -REF. ONLY</text>
<text x="44.5" y="408.8">WEAR DETAILS : N.A.</text>
</g>
<g font-size="3.9">
<text x="400" y="357.1">REVISION</text>
<text x="455.9" y="357.1">DESCRIPTION</text>
<text x="526.4" y="357.1">DATE</text>
<text x="540" y="357.1">DRN.BY</text>
<text x="357.8" y="383.3">RESERVED</text>
<text x="382.3" y="383.3">SPACE</text>
<text x="357.8" y="388.9">FOR</text>
<text x="357.8" y="394.5">CONTROLLED</text>
<text x="387.8" y="394.5">COPY</text>
<text x="357.8" y="400">STAMP</text>
</g>
<text font-size="3.6" x="486.9" y="376.1">SUPPORT BKT</text>
<text font-size="3.5" x="402.4" y="373.3">www.wipropari.com</text>
<g font-size="3.1">
<text x="565.1" y="353.5">LIMITS</text>
<text x="562" y="371.7">DRAWING TYPE</text>
<text x="437" y="372.3">DESCRIPTION</text>
<text x="436.5" y="380.8">SURFACE AREA</text>
<text x="453.3" y="380.8">SURFACE TREATMENT</text>
<text x="489.7" y="380.8">MACHINING</text>
<text x="509.5" y="380.8">DESIGN UNIT</text>
<text x="530.6" y="380.8">DESIGN UNIT CD.</text>
<text x="558" y="380.6">TEAM NO.</text>
<text x="570.3" y="380.7">SHEET SIZE</text>
<text x="575.6" y="386.1">A2</text>
<text x="436.4" y="391.1">REFERENCE DWG.</text>
<text x="437.8" y="395.5">DRN.BY</text>
<text x="451.4" y="395.4">CHKD.BY</text>
<text x="466.6" y="395.5">APPD.BY</text>
<text x="486.7" y="395.4">MATERIAL</text>
<text x="488.9" y="390.9">PART CLASS.</text>
<text x="515.6" y="390.9">HEAT TREATMENT</text>
<text x="519.6" y="395.9">DRG./PART CODE</text>
<text x="558.9" y="395.5">REV.</text>
<text x="571.4" y="395.6">SCALE</text>
<text x="484.3" y="404.2">NET WEIGHT-Kg</text>
<text x="571.4" y="404.7">SHEET</text>
</g>
<text font-size="3" x="579.5" y="230.1">°</text>
<g font-size="2.8">
<text x="289.8" y="198.1">0.8</text>
<text x="299.1" y="332.1">3.2 ( 0.8 )</text>
<text x="560.4" y="357.7">Gen Tol.: IS 2102</text>
<text x="306.7" y="363.6">3.2 ( 0.8 )</text>
<text x="399.1" y="376.6">1.ALL DIMENSIONS ARE</text>
<text x="399" y="382.7">2.DO NOT SCALE</text>
<text x="399" y="388.7">3.IF IN DOUBT ,</text>
<text x="399" y="395.4">LOCATION :</text>
<text x="420.5" y="396">PUNE</text>
<text x="404.2" y="402">ALL RIGHTS OF REPRODUCTION &amp;</text>
<text x="437.4" y="401.2">01009374</text>
<text x="451.3" y="401.2">03004785</text>
<text x="466.7" y="401.2">03002882</text>
<text x="404.7" y="405.4">DISTRIBUTION ARE RESERVED</text>
</g>
<g font-size="2.7">
<text x="564.6" y="376.2">MACHINING</text>
<text x="399.9" y="379.7">IN mm</text>
<text x="399.7" y="385.7">DRAWING.</text>
<text x="436.9" y="385.4">106.31 in^2</text>
<text x="471.4" y="385.5">#</text>
<text x="498.9" y="385">#</text>
<text x="513.6" y="385.3">WPES</text>
<text x="537.3" y="385.1">0300</text>
<text x="560.1" y="385.1">PL-02</text>
<text x="399.7" y="391.8">ASK TEAM MEMBER</text>
<text x="475.1" y="391.2">---</text>
<text x="508.7" y="391.2">B</text>
<text x="560.6" y="391.1">---</text>
<text x="493.4" y="399.5">#</text>
<text x="572.8" y="399.7">1 : 2</text>
<text x="400.1" y="402.5">C</text>
<text x="436.6" y="408.7">08/03/2024</text>
<text x="450.9" y="408.8">08/03/2024</text>
<text x="466" y="408.9">08/03/2024</text>
<text x="489.6" y="408.5">4.19 kg</text>
<text x="571.4" y="408.7">1 OF 2</text>
</g>
<g font-size="2.5">
<text x="554.9" y="218.3">DEBURR AND REMOVE SHARP</text>
<text x="555.2" y="221">EDGES UNLESS SHARP EDGE</text>
<text x="556.1" y="227.1">UNSP.RADII</text>
<text x="556.8" y="223.8">REQUIREMENT SPECIFIED</text>
<text x="571.4" y="226.9">UNSP.CHF.</text>
<text x="559.2" y="229.9">0.5 R</text>
<text x="572.3" y="230.1">0.5 X 45</text>
<text x="559.8" y="238">UP TO 10</text>
<text x="576.1" y="238.1">±1.5°</text>
<text x="558.5" y="242.2">10 UP TO 50</text>
<text x="575.5" y="242.3">±0°50'</text>
<text x="557.4" y="250.7">120 UP TO 400</text>
<text x="557.9" y="246.5">50 UP TO 120</text>
<text x="575.5" y="250.7">±0°15'</text>
<text x="575.5" y="246.5">±0°25'</text>
<text x="558.7" y="259.4">0.5 UP TO 3</text>
<text x="559.5" y="263.7">3 UP TO 6</text>
<text x="576.6" y="263.6">±0.2</text>
<text x="576.6" y="259.4">±0.1</text>
<text x="559" y="267.9">6 UP TO 30</text>
<text x="576.6" y="267.9">±0.5</text>
<text x="557.8" y="272.2">30 UP TO 120</text>
<text x="576.6" y="272.2">±0.8</text>
<text x="556.9" y="280.7">315 UP TO 1000</text>
<text x="557.3" y="276.4">120 UP TO 315</text>
<text x="576.6" y="276.4">±1.2</text>
<text x="577.7" y="280.7">±2</text>
<text x="556.4" y="284.9">1000 UP TO 2000</text>
<text x="577.6" y="284.9">±3</text>
<text x="558.9" y="289.2">OVER 2000</text>
<text x="577.7" y="289.3">±4</text>
<text x="560" y="297.9">UP TO 10</text>
<text x="577.1" y="297.9">±1°</text>
<text x="558.5" y="302.1">10 UP TO 50</text>
<text x="575.5" y="302.1">±0°30'</text>
<text x="557.4" y="310.6">120 UP TO 400</text>
<text x="558.2" y="306.3">50 UP TO 120</text>
<text x="575.5" y="310.6">±0°10'</text>
<text x="575.5" y="306.4">±0°20'</text>
<text x="558.8" y="319.2">0.5 UP TO 3</text>
<text x="559.4" y="323.4">3 UP TO 6</text>
<text x="576.6" y="319.2">±0.1</text>
<text x="576.6" y="323.5">±0.1</text>
<text x="558.9" y="327.7">6 UP TO 30</text>
<text x="576.7" y="327.7">±0.2</text>
<text x="557.8" y="332">30 UP TO 120</text>
<text x="576.6" y="332">±0.3</text>
<text x="556.8" y="340.5">315 UP TO 1000</text>
<text x="557.3" y="336.3">120 UP TO 315</text>
<text x="576.6" y="336.3">±0.5</text>
<text x="576.6" y="340.5">±0.8</text>
<text x="556.2" y="344.7">1000 UP TO 2000</text>
<text x="576.6" y="344.7">±1.2</text>
<text x="558.9" y="349">OVER 2000</text>
<text x="577.6" y="349">±2</text>
</g>
<g font-size="2.4">
<text x="7.7" y="382.7" transform="rotate(-90 7.7 382.7)">Uploading\2022-23\P23Y5\P23Y5B154442.dft</text>
<text x="7.7" y="409.8" transform="rotate(-90 7.7 409.8)">\\srv01102\ExDM</text>
</g>
<g font-size="2.1">
<text x="558.5" y="232.4">UNSPECIFIED TOL.(FAB)</text>
<text x="559.5" y="234.7">FOR ANGULAR IN mm.</text>
<text x="558.6" y="253.9">UNSPECIFIED TOL.(FAB)</text>
<text x="560.7" y="256.3">FOR LINEAR IN mm.</text>
<text x="558.7" y="292.3">UNSPECIFIED TOL.(M/C)</text>
<text x="559.6" y="294.7">FOR ANGULAR IN mm.</text>
<text x="558.7" y="313.7">UNSPECIFIED TOL.(M/C)</text>
<text x="560.6" y="316.1">FOR LINEAR IN mm.</text>
</g>
</svg>
